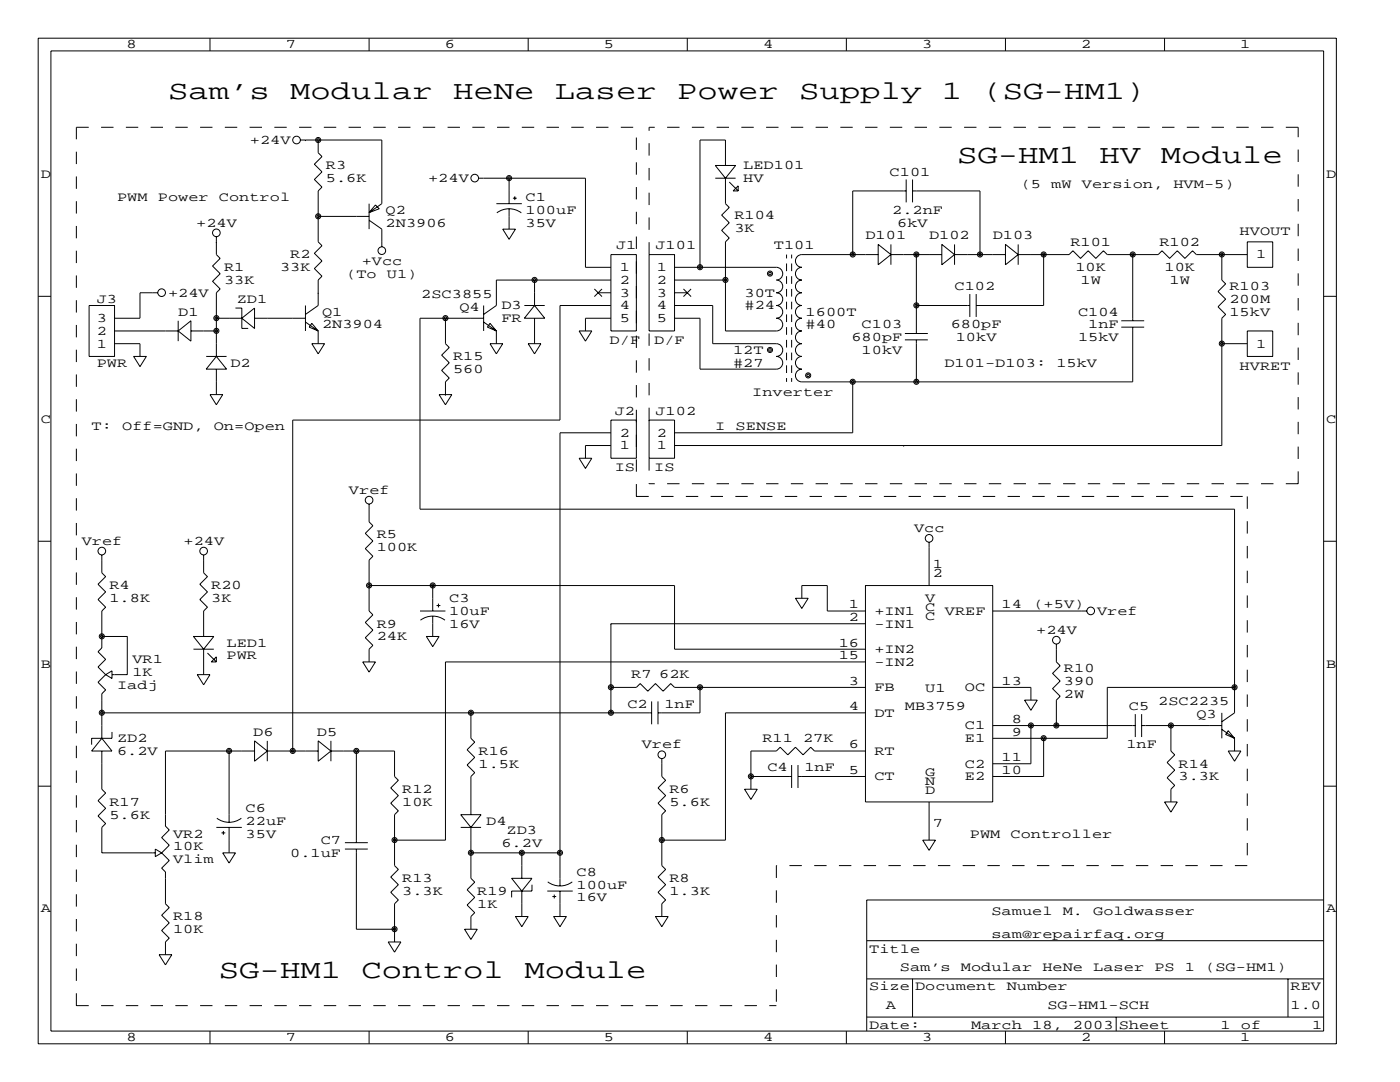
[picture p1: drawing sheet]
<svg xmlns="http://www.w3.org/2000/svg" width="279mm" height="216mm" viewBox="0 0 279 216" stroke-linecap="round" stroke-linejoin="round" font-family="sans-serif">
<g fill="none" stroke="#000" stroke-width=".2">
<path d="M7.6 7.6h259.1v200.7h-259.1zM10.2 10.2h254v195.5h-254zM41.9 7.6v2.6M73.7 7.6v2.6M105.4 7.6v2.6M137.2 7.6v2.6M168.9 7.6v2.6M200.7 7.6v2.6M232.4 7.6v2.6M59.9 27.9h16.3v12.7l-2.5 1.8M61 27.9h.1M63.5 27.9v2.6l.8 .7-1.6 1.6 1.6 1.5-1.6 1.5 1.6 1.5-.8 .8v10.2l.8 .7-1.6 1.5 1.6 1.6-1.6 1.5 1.6 1.5-.8 .8v5.1l-2.5 1.7"/>
<path d="M95.5 35.6h21.3v17.7h5.1M101.6 35.6v5M102.4 39.5h.7M102.7 39.2v.7M142.7 35.6h4.1M142.7 33h4.1l-2 2.6zM144.8 35.6v5l.7 .8-1.5 1.5 1.5 1.5-1.5 1.6 1.5 1.5-.7 .8v17.7h10.1a1.27 1.27 0 0 0 1.3-1.2 1.27 1.27 0 0 0-1.3-1.3 1.27 1.27 0 0 0 1.3-1.3 1.27 1.27 0 0 0-1.3-1.2 1.27 1.27 0 0 0 1.3-1.3 1.27 1.27 0 0 0-1.3-1.3 1.27 1.27 0 0 0 1.3-1.3 1.27 1.27 0 0 0-1.3-1.2 1.27 1.27 0 0 0 1.3-1.3 1.27 1.27 0 0 0-1.3-1.3h-20.3M144.8 33v-5.1h-5.1v25.4M145.5 36.3l1.8 1.8M146.3 38.1l1-1v1zM180.8 38.1h-10.6v12.7M180.8 35.8v4.6"/>
<path d="M182.1 35.8v4.6M182.1 38.1h13.5v12.7M7.6 59.1h2.6M31.5 58.4h-3.6v5.1h-5M43.2 48.3h.1M43.2 47.2v3.6l.7 .8-1.5 1.5 1.5 1.5-1.5 1.5 1.5 1.6-.7 .7v12.7M63.5 58.4h.1M63.5 43.2h10.2M73.7 40.6v5.1M73.7 43.9l2.5 1.8v3.6M74.9 40.9l.8 .8-2 .7zM99.1 40.6h5"/>
<path d="M99.2 42.5a4.1 4.1 0 0 1 4.8 0M100.3 45.7h2.6l-1.3 2.1zM101.6 41.7v4M106.7 55.9v5.1M118.6 57.7l1.5 1.5M119.4 58.4h2.5M120.1 57.7l-1.5 1.5M121.9 50.8h5.1v15.2h-5.1zM121.9 55.9h-22.8v5.1l-2.6 1.7M129.5 50.8h5.1v15.2h-5.1zM134.6 58.4h2.6M134.6 55.9h10.2"/>
<path d="M136.4 57.7l1.5 1.5M137.9 57.7l-1.5 1.5M144.8 55.9h.1M157 50.8v.8M157 52.6v1.5M157 55.1v1.5M157 57.7v1.5M158 50.8v.8M158 52.6v1.5M158 55.1v1.5M158 57.7v1.5M175.3 50.8h-15.3a1.27 1.27 0 0 0-1.3 1.3 1.27 1.27 0 0 0 1.3 1.2 1.27 1.27 0 0 0-1.3 1.3 1.27 1.27 0 0 0 1.3 1.3 1.27 1.27 0 0 0-1.2 1.3 1.27 1.27 0 0 0 1.2 1.2 1.27 1.27 0 0 0-1.3 1.3 1.27 1.27 0 0 0 1.3 1.3 1.27 1.27 0 0 0-1.3 1.2 1.27 1.27 0 0 0 1.3 1.3 1.27 1.27 0 0 0-1.3 1.3 1.27 1.27 0 0 0 1.3 1.2 1.27 1.27 0 0 0-1.3 1.3 1.27 1.27 0 0 0 1.3 1.3 1.27 1.27 0 0 0-1.3 1.2 1.27 1.27 0 0 0 1.3 1.3 1.27 1.27 0 0 0-1.3 1.3 1.27 1.27 0 0 0 1.3 1.3 1.27 1.27 0 0 0-1.3 1.2 1.27 1.27 0 0 0 1.3 1.3h66.1v-10.9"/>
<path d="M175.3 48.8l2.5 2-2.5 2zM177.8 50.8h10.2M177.8 48.8v4M182.9 50.8v15.7M188 48.8l2.5 2-2.5 2zM190.5 50.8h10.2M190.5 48.8v4M193.5 58.7v4.5M194.8 58.7v4.5M200.7 48.8l2.5 2-2.5 2zM203.2 50.8h10.2l.7-.8 1.5 1.6 1.6-1.6 1.5 1.6 1.5-1.6 .8 .8h10.1l.8-.8 1.5 1.6 1.5-1.6 1.6 1.6 1.5-1.6 .8 .8h10.1M203.2 48.8v4"/>
<path d="M208.3 50.8h.1M208.3 50.8v10.2h-13.5M226.1 50.8v13.2M243.8 50.8v5.1l.8 .7-1.5 1.6 1.5 1.5-1.5 1.5 1.5 1.5-.8 .8v25.4h-109.2M248.9 48.3h5.1v5h-5.1zM264.2 59.1h2.5M17.8 61h5.1v10.1h-5.1zM22.9 66h12.7M22.9 68.6h5v2.5M26.7 71.1h2.5l-1.3 2.1zM35.6 66l2.5-2v4.1zM35.6 64v4.1"/>
<path d="M38.1 66h5.1M41.1 71.1h4.1M41.9 78.7h2.5l-1.2 2.1zM43.2 63.5h.1M43.2 63.5h5.1M43.2 73.7v5M43.2 71.1l2 2.6h-4.1zM47 61.5h1.3v4h1.2M48.3 63.5l2.5-2v4zM50.8 63.5h10.2M61 61v5M61 64.3l2.5 1.7"/>
<path d="M62.2 68.6h2.6l-1.3 2zM62.2 64.5l1.3 1.5-1.8-.7zM63.5 66v2.6M87.6 78.7h2.6l-1.3 2.1zM88.9 78.7h.1M88.9 63.5v5.1l.8 .7-1.6 1.6 1.6 1.5-1.6 1.5 1.6 1.5-.8 .8v2.5M96.5 63.5h-12.7v38.1h162.6v40.6l-2.6 1.8M96.5 61v5M96.5 64.3l2.6 1.7M97.8 68.6h2.5l-1.2 2zM97.8 64.5l1.3 1.5-1.8-.7zM99.1 66v2.6"/>
<path d="M104.6 61h4.1M105.4 68.6h2.5l-1.2 2zM106.7 63.5v5.1M106.7 61l2 2.5h-4.1zM115.6 66h2.5l-1.3 2.1zM121.9 61h-10.1v22.8h-53.4v66.1M121.9 63.5h-5.1v2.5M134.6 61h7.6v7.6h12.7a1.27 1.27 0 0 1 1.3 1.3 1.27 1.27 0 0 1-1.3 1.2 1.27 1.27 0 0 1 1.3 1.3 1.27 1.27 0 0 1-1.3 1.3h-15.2v-10.2h-5.1M157 60.2v1.5M157 62.7v1.6M157 65.3v1.5M157 67.8v1.5"/>
<path d="M157 70.4v1.5M157 72.9v1.5M157 75.4v.8M158 60.2v1.5M158 62.7v1.6M158 65.3v1.5M158 67.8v1.5M158 70.4v1.5M158 72.9v1.5M158 75.4v.8M170.2 76.2v10.2h-35.6M180.6 67.8h4.6"/>
<path d="M180.6 66.5h4.6M182.9 61h10.6M182.9 67.8v8.4M223.8 65.3h4.5M223.8 64h4.5M243.8 68.6h5.1M248.9 66h5.1v5.1h-5.1zM115.6 91.4h2.5l-1.3 2.1zM121.9 83.8h5.1v7.6h-5.1zM121.9 86.4h-10.1v90.4M121.9 88.9h-5.1v2.5M129.5 83.8h5.1v7.6h-5.1z"/>
<path d="M180.3 88.9h.1M7.6 108h2.6M20.3 110.7v3.6l.8 .8-1.5 1.5 1.5 1.5-1.5 1.5 1.5 1.6-.8 .7v7.4l-.7 .7 1.5 1.6-1.5 1.5 1.5 1.5M40.6 110.7v3.6l.8 .8-1.5 1.5 1.5 1.5-1.5 1.5 1.5 1.6-.8 .7v5.1M73.7 100.6v3.5l.7 .8-1.5 1.5 1.5 1.5-1.5 1.6 1.5 1.5-.7 .8v10.1l.7 .8-1.5 1.5 1.5 1.5-1.5 1.6 1.5 1.5-.7 .7v2.6M73.7 116.8h60.9v12.7h38.1M86.4 116.8h.1M86.4 116.8v5.1M158.7 119.4h2.6l-1.3 2zM160 119.4v-2.6h5.1v5.1h7.6M172.7 116.8h25.4v43.2h-25.4zM185.4 108.2v8.6"/>
<path d="M264.2 108h2.5M20.3 127h5.1v7.6h-3M21.1 134.6l-1.5 1.5 1.5 1.6-.8 .7v8.9M21.1 134.6l1.3-.7v1.5zM38.6 127h4.1l-2.1 2.5zM38.6 129.5h4.1M39.4 134.6h2.5l-1.3 2.1zM40.6 129.5v5.1M41.4 130.3l1.8 1.8M42.2 132.1l1-1v1zM72.4 132.1h2.5l-1.2 2zM83.8 121.9h5.1"/>
<path d="M83.9 123.8a4.1 4.1 0 0 1 4.9 0M85.1 127h2.5l-1.2 2zM86.4 122.9v4.1M87.1 120.8h.8M87.5 120.4v.8M121.9 124.5h.1M121.9 137.2h5.1l.8-.8 1.5 1.5 1.5-1.5 1.5 1.5 1.6-1.5 .7 .8h38.1M121.9 124.5v17.7M121.9 124.5h50.8M130 140v4.5M131.3 140v4.5M139.7 137.2v5h-8.4"/>
<path d="M172.7 132.1h-83.8v35.5h-10.2M198.1 121.9h18.8M198.1 137.2h7.6v2.5M204.5 139.7h2.5l-1.3 2zM210.8 128.5v3.6l.8 .7-1.5 1.6 1.5 1.5-1.5 1.5 1.5 1.5-.8 .8v5.1M246.4 137.2h-25.4v10.1h-22.9M7.6 156.9h2.6M20.3 149.9v7.6l.8 .7-1.5 1.6 1.5 1.5-1.5 1.5 1.5 1.5-.8 .8v5.1h10.7M20.3 147.3l2.1 2.6h-4.1zM20.3 142.2h109.7M22.4 146v1.3h-4.1v1.3M45.7 149.9v14.2"/>
<path d="M50.8 147.8l2.5 2.1-2.5 2zM50.8 149.9h-17.8v14.9l.8 .8-1.5 1.5 1.5 1.6-1.5 1.5M53.3 149.9h10.2M53.3 147.8v4.1M58.4 149.9h.1M63.5 147.8l2.5 2.1-2.5 2zM66 149.9h12.7v5l.8 .8-1.5 1.5 1.5 1.5-1.5 1.6 1.5 1.5-.8 .8v10.1l.8 .8-1.5 1.5 1.5 1.5-1.5 1.6 1.5 1.5-.8 .7v7.7M66 147.8v4.1M71.1 149.9v18.2M94 142.2v5.1l.7 .8-1.5 1.5 1.5 1.5-1.5 1.6 1.5 1.5-.7 .7v7.7M132.1 151.4v3.5l.7 .8-1.5 1.5 1.5 1.5-1.5 1.6 1.5 1.5-.7 .8v10.1l.7 .8-1.5 1.5 1.5 1.5-1.5 1.6 1.5 1.5-.7 .7v2.6M148.6 157.5h2.5l-1.2 2z"/>
<path d="M149.9 154.9h8.1M158 152.7v4.5M159.3 154.9h13.4M159.3 152.7v4.5M172.7 149.9h-10.1l-.8-.8-1.5 1.5-1.6-1.5-1.5 1.5-1.5-1.5-.8 .8h-5v7.6M172.7 142.2h-27.9v25.4h-12.7M198.1 144.8h28.5M205.7 144.8v7.6h-7.6M208.3 147.3v7.6h-10.2M226.6 142.5v4.6M227.8 144.8h16M227.8 142.5v4.6"/>
<path d="M233.7 144.8v5.1l.7 .7-1.5 1.5 1.5 1.6-1.5 1.5 1.5 1.5-.7 .8v2.5M243.8 142.2v5.1M243.8 145.5l2.6 1.8M245.1 149.9h2.5l-1.2 2zM245.1 145.8l1.3 1.5-1.8-.7zM246.4 147.3v2.6M264.2 156.9h2.5M31 169.4l1.3 .8-1.3 .7zM32.3 170.2l1.5 1.5-1.5 1.5 .7 .8v6.3l.8 .8-1.5 1.5 1.5 1.5-1.5 1.6 1.5 1.5-.8 .8v2.5M43.2 165.1h5.1M43.3 163.3a4.1 4.1 0 0 0 4.9 0M44.2 166.2h.8"/>
<path d="M44.4 170.2h2.6l-1.3 2zM44.6 165.8v.8M45.7 165.1v5.1M68.8 169.4h4.6M68.8 168.1h4.6M71.1 169.4v16h7.6M91.9 165.1h4.1M91.9 162.6h4.1l-2 2.5zM94 170.2h17.8M94 165.1v10.2l.7 .7-1.5 1.5 1.5 1.6-1.5 1.5 1.5 1.5-.7 .8v2.5M102.1 175.3h4.1l-2.1 2.5zM104.1 170.2v5.1"/>
<path d="M104.1 177.8v5.1M106.2 176.5v1.3h-4.1v1.3M109.2 177.8h5.1M109.3 176a4.1 4.1 0 0 0 4.9 0M110.2 178.9h.8M110.6 178.5v.8M111.8 177.8v5.1M184.1 167.6h2.6l-1.3 2.1zM185.4 160v7.6M232.4 160h2.5l-1.2 2.1zM264.2 179.6h-91.2v26.1M31.7 190.5h2.6l-1.3 2z"/>
<path d="M77.5 188h2.5l-1.3 2zM92.7 185.4h2.5l-1.2 2.1zM102.9 182.9h2.5l-1.3 2zM110.5 182.9h2.5l-1.2 2zM130.8 182.9h2.5l-1.2 2zM173 195.3h91.2M173 187.7h91.2M182.1 195.3v7.6M257 195.3v7.6M41.9 205.7v2.6M73.7 205.7v2.6M105.4 205.7v2.6"/>
<path d="M137.2 205.7v2.6M168.9 205.7v2.6M173 202.9h91.2M200.7 205.7v2.6M222.8 202.9v2.8M232.4 205.7v2.6"/>
<circle cx="59.2" cy="27.9" r=".76"/>
<circle cx="63.5" cy="27.9" r=".51"/>
<circle cx="63.5" cy="27.9" r=".25"/>
<circle cx="94.7" cy="35.5" r=".76"/>
<circle cx="101.6" cy="35.5" r=".51"/>
<circle cx="101.6" cy="35.5" r=".25"/>
<circle cx="32.3" cy="58.4" r=".76"/>
<circle cx="43.2" cy="46.5" r=".76"/>
<circle cx="63.5" cy="43.2" r=".51"/>
<circle cx="63.5" cy="43.2" r=".25"/>
<circle cx="76.2" cy="50" r=".76"/>
<circle cx="106.7" cy="55.9" r=".51"/>
<circle cx="106.7" cy="55.9" r=".25"/>
<circle cx="139.7" cy="53.3" r=".51"/>
<circle cx="139.7" cy="53.3" r=".25"/>
<circle cx="144.8" cy="55.9" r=".51"/>
<circle cx="144.8" cy="55.9" r=".25"/>
<circle cx="153.7" cy="54.6" r=".51"/>
<circle cx="153.7" cy="54.6" r=".25"/>
<circle cx="170.2" cy="50.8" r=".51"/>
<circle cx="170.2" cy="50.8" r=".25"/>
<circle cx="182.9" cy="50.8" r=".51"/>
<circle cx="182.9" cy="50.8" r=".25"/>
<circle cx="195.6" cy="50.8" r=".51"/>
<circle cx="195.6" cy="50.8" r=".25"/>
<circle cx="208.3" cy="50.8" r=".51"/>
<circle cx="208.3" cy="50.8" r=".25"/>
<circle cx="226.1" cy="50.8" r=".51"/>
<circle cx="226.1" cy="50.8" r=".25"/>
<circle cx="243.8" cy="50.8" r=".51"/>
<circle cx="243.8" cy="50.8" r=".25"/>
<circle cx="43.2" cy="66" r=".51"/>
<circle cx="43.2" cy="63.5" r=".51"/>
<circle cx="43.2" cy="66" r=".25"/>
<circle cx="43.2" cy="63.5" r=".25"/>
<circle cx="88.9" cy="63.5" r=".51"/>
<circle cx="88.9" cy="63.5" r=".25"/>
<circle cx="153.7" cy="69.8" r=".51"/>
<circle cx="153.7" cy="69.8" r=".25"/>
<circle cx="161.3" cy="74.9" r=".51"/>
<circle cx="161.3" cy="74.9" r=".25"/>
<circle cx="170.2" cy="76.2" r=".51"/>
<circle cx="170.2" cy="76.2" r=".25"/>
<circle cx="182.9" cy="76.2" r=".51"/>
<circle cx="182.9" cy="60.9" r=".51"/>
<circle cx="182.9" cy="76.2" r=".25"/>
<circle cx="182.9" cy="60.9" r=".25"/>
<circle cx="243.8" cy="68.6" r=".51"/>
<circle cx="243.8" cy="68.6" r=".25"/>
<circle cx="73.7" cy="99.8" r=".76"/>
<circle cx="20.3" cy="110" r=".76"/>
<circle cx="40.6" cy="110" r=".76"/>
<circle cx="73.7" cy="116.8" r=".51"/>
<circle cx="73.7" cy="116.8" r=".25"/>
<circle cx="86.4" cy="116.8" r=".51"/>
<circle cx="86.4" cy="116.8" r=".25"/>
<circle cx="185.4" cy="107.4" r=".76"/>
<circle cx="20.3" cy="127" r=".51"/>
<circle cx="20.3" cy="127" r=".25"/>
<circle cx="121.9" cy="137.1" r=".51"/>
<circle cx="121.9" cy="137.1" r=".25"/>
<circle cx="139.7" cy="137.1" r=".51"/>
<circle cx="139.7" cy="137.1" r=".25"/>
<circle cx="210.8" cy="127.7" r=".76"/>
<circle cx="217.7" cy="121.9" r=".76"/>
<circle cx="246.4" cy="137.1" r=".51"/>
<circle cx="246.4" cy="137.1" r=".25"/>
<circle cx="20.3" cy="142.2" r=".51"/>
<circle cx="20.3" cy="142.2" r=".25"/>
<circle cx="45.7" cy="149.8" r=".51"/>
<circle cx="45.7" cy="149.8" r=".25"/>
<circle cx="58.4" cy="149.8" r=".51"/>
<circle cx="58.4" cy="149.8" r=".25"/>
<circle cx="71.1" cy="149.8" r=".51"/>
<circle cx="71.1" cy="149.8" r=".25"/>
<circle cx="94" cy="142.2" r=".51"/>
<circle cx="94" cy="142.2" r=".25"/>
<circle cx="121.9" cy="142.2" r=".51"/>
<circle cx="121.9" cy="142.2" r=".25"/>
<circle cx="132.1" cy="150.6" r=".76"/>
<circle cx="149.9" cy="154.9" r=".51"/>
<circle cx="149.9" cy="154.9" r=".25"/>
<circle cx="205.7" cy="144.8" r=".51"/>
<circle cx="205.7" cy="144.8" r=".25"/>
<circle cx="208.3" cy="147.3" r=".51"/>
<circle cx="208.3" cy="147.3" r=".25"/>
<circle cx="210.8" cy="144.8" r=".51"/>
<circle cx="210.8" cy="144.8" r=".25"/>
<circle cx="233.7" cy="144.8" r=".51"/>
<circle cx="233.7" cy="144.8" r=".25"/>
<circle cx="78.7" cy="167.6" r=".51"/>
<circle cx="78.7" cy="167.6" r=".25"/>
<circle cx="94" cy="170.2" r=".51"/>
<circle cx="94" cy="170.2" r=".25"/>
<circle cx="104.1" cy="170.2" r=".51"/>
<circle cx="104.1" cy="170.2" r=".25"/>
<circle cx="111.8" cy="170.2" r=".51"/>
<circle cx="111.8" cy="170.2" r=".25"/>
<circle cx="132.1" cy="167.6" r=".51"/>
<circle cx="132.1" cy="167.6" r=".25"/>
<circle cx="78.7" cy="185.4" r=".51"/>
<circle cx="78.7" cy="185.4" r=".25"/>
</g>
<g fill="none" stroke="#000" stroke-width=".2" stroke-dasharray="2.5" stroke-linecap="butt">
<path d="M15.2 25.4h111.8M259.1 25.4h-129.6M129.5 50.8v-25.4M127 99.1v-73.7M127 99.1h121.9M129.5 83.8v-17.8M129.5 91.4v5.1M248.9 99.1v73.6M259.1 96.5v-71.1M259.1 96.5h-129.6M154.9 172.7v28M248.9 172.7h-94"/>
<path d="M15.2 200.7h139.7M15.2 200.7v-175.3"/>
</g>
<g font-size="5.3">
<text x="33.5" y="19.8">Sam’s</text>
<text x="57.9" y="19.8">Modular</text>
<text x="90.4" y="19.8">HeNe</text>
<text x="110.7" y="19.8">Laser</text>
<text x="135.1" y="19.8">Power</text>
<text x="159.5" y="19.8">Supply</text>
<text x="188" y="19.8">1</text>
<text x="196.1" y="19.8">(SG-HM1)</text>
<text x="191" y="32.5">SG-HM1</text>
<text x="219.5" y="32.5">HV</text>
<text x="231.6" y="32.5">Module</text>
<text x="43.7" y="195.1">SG-HM1</text>
<text x="72.1" y="195.1">Control</text>
<text x="104.6" y="195.1">Module</text>
</g>
<g font-size="2.6">
<text x="25.3" y="9.7">8</text>
<text x="57" y="9.7">7</text>
<text x="88.8" y="9.7">6</text>
<text x="120.5" y="9.7">5</text>
<text x="152.3" y="9.7">4</text>
<text x="184" y="9.7">3</text>
<text x="215.8" y="9.7">2</text>
<text x="247.5" y="9.7">1</text>
<text x="49.9" y="28.7">+24V</text>
<text x="8.1" y="35.5">D</text>
<text x="65" y="33.8">R3</text>
<text x="148.3" y="33.8">LED101</text>
<text x="177.5" y="35.1">C101</text>
<text x="264.7" y="35.5">D</text>
<text x="23.4" y="40.1">PWM</text>
<text x="31.5" y="40.1">Power</text>
<text x="43.7" y="40.1">Control</text>
<text x="65" y="36.3">5.6K</text>
<text x="85.4" y="36.3">+24V</text>
<text x="104.9" y="40.1">C1</text>
<text x="148.3" y="36.3">HV</text>
<text x="203.7" y="37.6">(5</text>
<text x="209.8" y="37.6">mW</text>
<text x="215.9" y="37.6">Version,</text>
<text x="234.2" y="37.6">HVM-5)</text>
<text x="39.2" y="45.2">+24V</text>
<text x="77" y="42.7">Q2</text>
<text x="77" y="45.2">2N3906</text>
<text x="104.9" y="42.7">100uF</text>
<text x="104.9" y="45.2">35V</text>
<text x="146.6" y="43.7">R104</text>
<text x="146.6" y="46.2">3K</text>
<text x="172.7" y="47.8">D101</text>
<text x="178.1" y="42.7">2.2nF</text>
<text x="179.1" y="45.2">6kV</text>
<text x="185.4" y="47.8">D102</text>
<text x="198.1" y="47.8">D103</text>
<text x="247.4" y="47">HVOUT</text>
<text x="57.9" y="51.6">R2</text>
<text x="72.2" y="52.8">+Vcc</text>
<text x="122.9" y="49.8">J1</text>
<text x="130.8" y="49.8">J101</text>
<text x="154.4" y="49.8">T101</text>
<text x="213.6" y="49">R101</text>
<text x="231.4" y="49">R102</text>
<text x="250.7" y="51.6">1</text>
<text x="33.5" y="59.2">+24V</text>
<text x="44.7" y="54.1">R1</text>
<text x="44.7" y="56.6">33K</text>
<text x="55.9" y="54.1">33K</text>
<text x="69.1" y="55.4">(To</text>
<text x="77.2" y="55.4">U1)</text>
<text x="84.1" y="59.4">2SC3855</text>
<text x="123.7" y="54.1">1</text>
<text x="123.7" y="56.6">2</text>
<text x="123.7" y="59.2">3</text>
<text x="131.1" y="54.1">1</text>
<text x="131.1" y="56.6">2</text>
<text x="131.1" y="59.2">3</text>
<text x="148.6" y="59.2">30T</text>
<text x="190.5" y="57.9">C102</text>
<text x="214.6" y="54.1">10K</text>
<text x="215.6" y="56.6">1W</text>
<text x="232.4" y="54.1">10K</text>
<text x="233.4" y="56.6">1W</text>
<text x="245.4" y="57.9">R103</text>
<text x="19.3" y="60.5">J3</text>
<text x="19.3" y="64.3">3</text>
<text x="35.6" y="63">D1</text>
<text x="47.2" y="60.5">ZD1</text>
<text x="64.3" y="63">Q1</text>
<text x="64.3" y="65.5">2N3904</text>
<text x="91.7" y="62">Q4</text>
<text x="100.1" y="61.7">D3</text>
<text x="100.1" y="64.3">FR</text>
<text x="123.7" y="61.7">4</text>
<text x="123.7" y="64.3">5</text>
<text x="131.1" y="61.7">4</text>
<text x="131.1" y="64.3">5</text>
<text x="148.6" y="61.7">#24</text>
<text x="160.8" y="63">1600T</text>
<text x="160.8" y="65.5">#40</text>
<text x="172" y="65.5">C103</text>
<text x="189.7" y="65.5">680pF</text>
<text x="215.1" y="63">C104</text>
<text x="217.2" y="65.5">1nF</text>
<text x="245.4" y="60.5">200M</text>
<text x="245.4" y="63">15kV</text>
<text x="19.3" y="69.3">1</text>
<text x="19.3" y="66.8">2</text>
<text x="90.4" y="71.9">R15</text>
<text x="121.7" y="68.6">D/F</text>
<text x="130.6" y="68.6">D/F</text>
<text x="146.3" y="70.6">12T</text>
<text x="169.9" y="68.1">680pF</text>
<text x="172" y="70.6">10kV</text>
<text x="190.8" y="68.1">10kV</text>
<text x="215.1" y="68.1">15kV</text>
<text x="250.7" y="69.3">1</text>
<text x="19.3" y="73.2">PWR</text>
<text x="46" y="73.2">D2</text>
<text x="90.4" y="74.4">560</text>
<text x="146.3" y="73.2">#27</text>
<text x="188.5" y="73.2">D101-D103:</text>
<text x="210.8" y="73.2">15kV</text>
<text x="247.4" y="73.9">HVRET</text>
<text x="122.7" y="82.8">J2</text>
<text x="130.8" y="82.8">J102</text>
<text x="150.1" y="79">Inverter</text>
<text x="8.1" y="84.3">C</text>
<text x="18.3" y="85.9">T:</text>
<text x="24.4" y="85.9">Off=GND,</text>
<text x="42.7" y="85.9">On=Open</text>
<text x="123.7" y="89.7">1</text>
<text x="123.7" y="87.1">2</text>
<text x="131.1" y="89.7">1</text>
<text x="131.1" y="87.1">2</text>
<text x="142.7" y="85.9">I</text>
<text x="146.8" y="85.9">SENSE</text>
<text x="264.7" y="84.3">C</text>
<text x="122.7" y="94">IS</text>
<text x="130.6" y="94">IS</text>
<text x="69.6" y="98.6">Vref</text>
<text x="75.2" y="107.4">R5</text>
<text x="182.4" y="106.2">Vcc</text>
<text x="16.3" y="108.7">Vref</text>
<text x="36.6" y="108.7">+24V</text>
<text x="75.2" y="110">100K</text>
<text x="186.2" y="113.3">1</text>
<text x="21.8" y="117.6">R4</text>
<text x="42.2" y="117.6">R20</text>
<text x="186.2" y="115.1">2</text>
<text x="21.8" y="120.1">1.8K</text>
<text x="42.2" y="120.1">3K</text>
<text x="75.2" y="125.2">R9</text>
<text x="89.7" y="120.1">C3</text>
<text x="89.7" y="122.7">10uF</text>
<text x="89.7" y="125.2">16V</text>
<text x="169.4" y="121.4">1</text>
<text x="169.4" y="124">2</text>
<text x="174.5" y="122.7">+IN1</text>
<text x="174.5" y="125.2">-IN1</text>
<text x="184.7" y="120.1">V</text>
<text x="184.7" y="121.9">C</text>
<text x="184.7" y="123.7">C</text>
<text x="188.6" y="122.7">VREF</text>
<text x="199.9" y="121.4">14</text>
<text x="206.2" y="121.4">(+5V)</text>
<text x="218.9" y="122.7">Vref</text>
<text x="45.2" y="129">LED1</text>
<text x="45.2" y="131.6">PWR</text>
<text x="75.2" y="127.8">24K</text>
<text x="167.4" y="129">16</text>
<text x="167.4" y="131.6">15</text>
<text x="174.5" y="130.3">+IN2</text>
<text x="206.8" y="126.5">+24V</text>
<text x="8.1" y="133.2">B</text>
<text x="23.4" y="137.4">Iadj</text>
<text x="26.4" y="132.3">VR1</text>
<text x="26.4" y="134.9">1K</text>
<text x="126" y="135.4">R7 62K</text>
<text x="169.4" y="136.7">3</text>
<text x="174.5" y="132.8">-IN2</text>
<text x="174.5" y="137.9">FB</text>
<text x="192.6" y="137.9">OC</text>
<text x="199.9" y="136.7">13</text>
<text x="212.3" y="134.1">R10</text>
<text x="212.3" y="136.7">390</text>
<text x="264.7" y="133.2">B</text>
<text x="125.2" y="141.2">C2</text>
<text x="132.6" y="141.2">1nF</text>
<text x="169.4" y="141.7">4</text>
<text x="174.5" y="143">DT</text>
<text x="180.6" y="141.7">MB3759</text>
<text x="184.7" y="138.2">U1</text>
<text x="212.3" y="139.2">2W</text>
<text x="225.3" y="141.7">C5</text>
<text x="231.1" y="140.7">2SC2235</text>
<text x="238.8" y="143.3">Q3</text>
<text x="23.4" y="148.1">ZD2</text>
<text x="50.5" y="146.8">D6</text>
<text x="63.2" y="146.8">D5</text>
<text x="128.1" y="149.4">Vref</text>
<text x="152.1" y="148.1">R11</text>
<text x="160.3" y="148.1">27K</text>
<text x="169.4" y="149.4">6</text>
<text x="192.6" y="148.1">E1</text>
<text x="192.6" y="145.5">C1</text>
<text x="201.9" y="146.8">9</text>
<text x="201.9" y="144.3">8</text>
<text x="224.8" y="149.4">1nF</text>
<text x="23.4" y="150.6">6.2V</text>
<text x="95.5" y="150.6">R16</text>
<text x="95.5" y="153.2">1.5K</text>
<text x="153.2" y="153.9">C4</text>
<text x="160.5" y="153.9">1nF</text>
<text x="169.4" y="154.4">5</text>
<text x="174.5" y="150.6">RT</text>
<text x="174.5" y="155.7">CT</text>
<text x="184.7" y="154.9">G</text>
<text x="192.6" y="155.7">E2</text>
<text x="192.6" y="153.2">C2</text>
<text x="199.9" y="154.4">10</text>
<text x="199.9" y="151.9">11</text>
<text x="235.2" y="153.2">R14</text>
<text x="235.2" y="155.7">3.3K</text>
<text x="21.8" y="160.8">R17</text>
<text x="80.3" y="158.2">R12</text>
<text x="80.3" y="160.8">10K</text>
<text x="133.6" y="158.2">R6</text>
<text x="133.6" y="160.8">5.6K</text>
<text x="184.7" y="156.7">N</text>
<text x="184.7" y="158.5">D</text>
<text x="21.8" y="163.3">5.6K</text>
<text x="34.5" y="167.1">VR2</text>
<text x="49" y="162.1">C6</text>
<text x="49" y="164.6">22uF</text>
<text x="49" y="167.1">35V</text>
<text x="97" y="164.6">D4</text>
<text x="101.1" y="166.4">ZD3</text>
<text x="186.2" y="165.1">7</text>
<text x="193.5" y="167.1">PWM</text>
<text x="201.7" y="167.1">Controller</text>
<text x="34.5" y="169.7">10K</text>
<text x="34.5" y="172.2">Vlim</text>
<text x="57.9" y="170.9">0.1uF</text>
<text x="64" y="168.4">C7</text>
<text x="100.1" y="168.9">6.2V</text>
<text x="80.3" y="176">R13</text>
<text x="80.3" y="178.6">3.3K</text>
<text x="95.2" y="178.6">R19</text>
<text x="115.1" y="174.8">C8</text>
<text x="115.1" y="177.3">100uF</text>
<text x="115.1" y="179.8">16V</text>
<text x="133.6" y="176">R8</text>
<text x="133.6" y="178.6">1.3K</text>
<text x="8.1" y="182.1">A</text>
<text x="34.5" y="183.6">R18</text>
<text x="95.2" y="181.1">1K</text>
<text x="197.9" y="182.6">Samuel</text>
<text x="212.1" y="182.6">M.</text>
<text x="218.2" y="182.6">Goldwasser</text>
<text x="264.7" y="182.1">A</text>
<text x="34.5" y="186.2">10K</text>
<text x="173.5" y="190.2">Title</text>
<text x="197.9" y="187.2">sam@repairfaq.org</text>
<text x="173.5" y="197.6">Size Document</text>
<text x="179.6" y="193.8">Sam’s</text>
<text x="191.8" y="193.8">Modular</text>
<text x="200.9" y="197.6">Number</text>
<text x="208" y="193.8">HeNe</text>
<text x="218.2" y="193.8">Laser</text>
<text x="230.4" y="193.8">PS</text>
<text x="236.5" y="193.8">1</text>
<text x="240.5" y="193.8">(SG-HM1)</text>
<text x="257.6" y="197.6">REV</text>
<text x="176.8" y="201.4">A</text>
<text x="209" y="201.4">SG-HM1-SCH</text>
<text x="257.6" y="201.4">1.0</text>
<text x="25.3" y="207.8">8</text>
<text x="57" y="207.8">7</text>
<text x="88.8" y="207.8">6</text>
<text x="120.5" y="207.8">5</text>
<text x="152.3" y="207.8">4</text>
<text x="173.5" y="205.2">Date:</text>
<text x="184" y="207.8">3</text>
<text x="193.8" y="205.2">March</text>
<text x="206" y="205.2">18,</text>
<text x="214.1" y="205.2">2003 Sheet</text>
<text x="215.8" y="207.8">2</text>
<text x="243.6" y="205.2">1</text>
<text x="247.5" y="207.8">1</text>
<text x="247.7" y="205.2">of</text>
<text x="261.9" y="205.2">1</text>
</g>
</svg>
